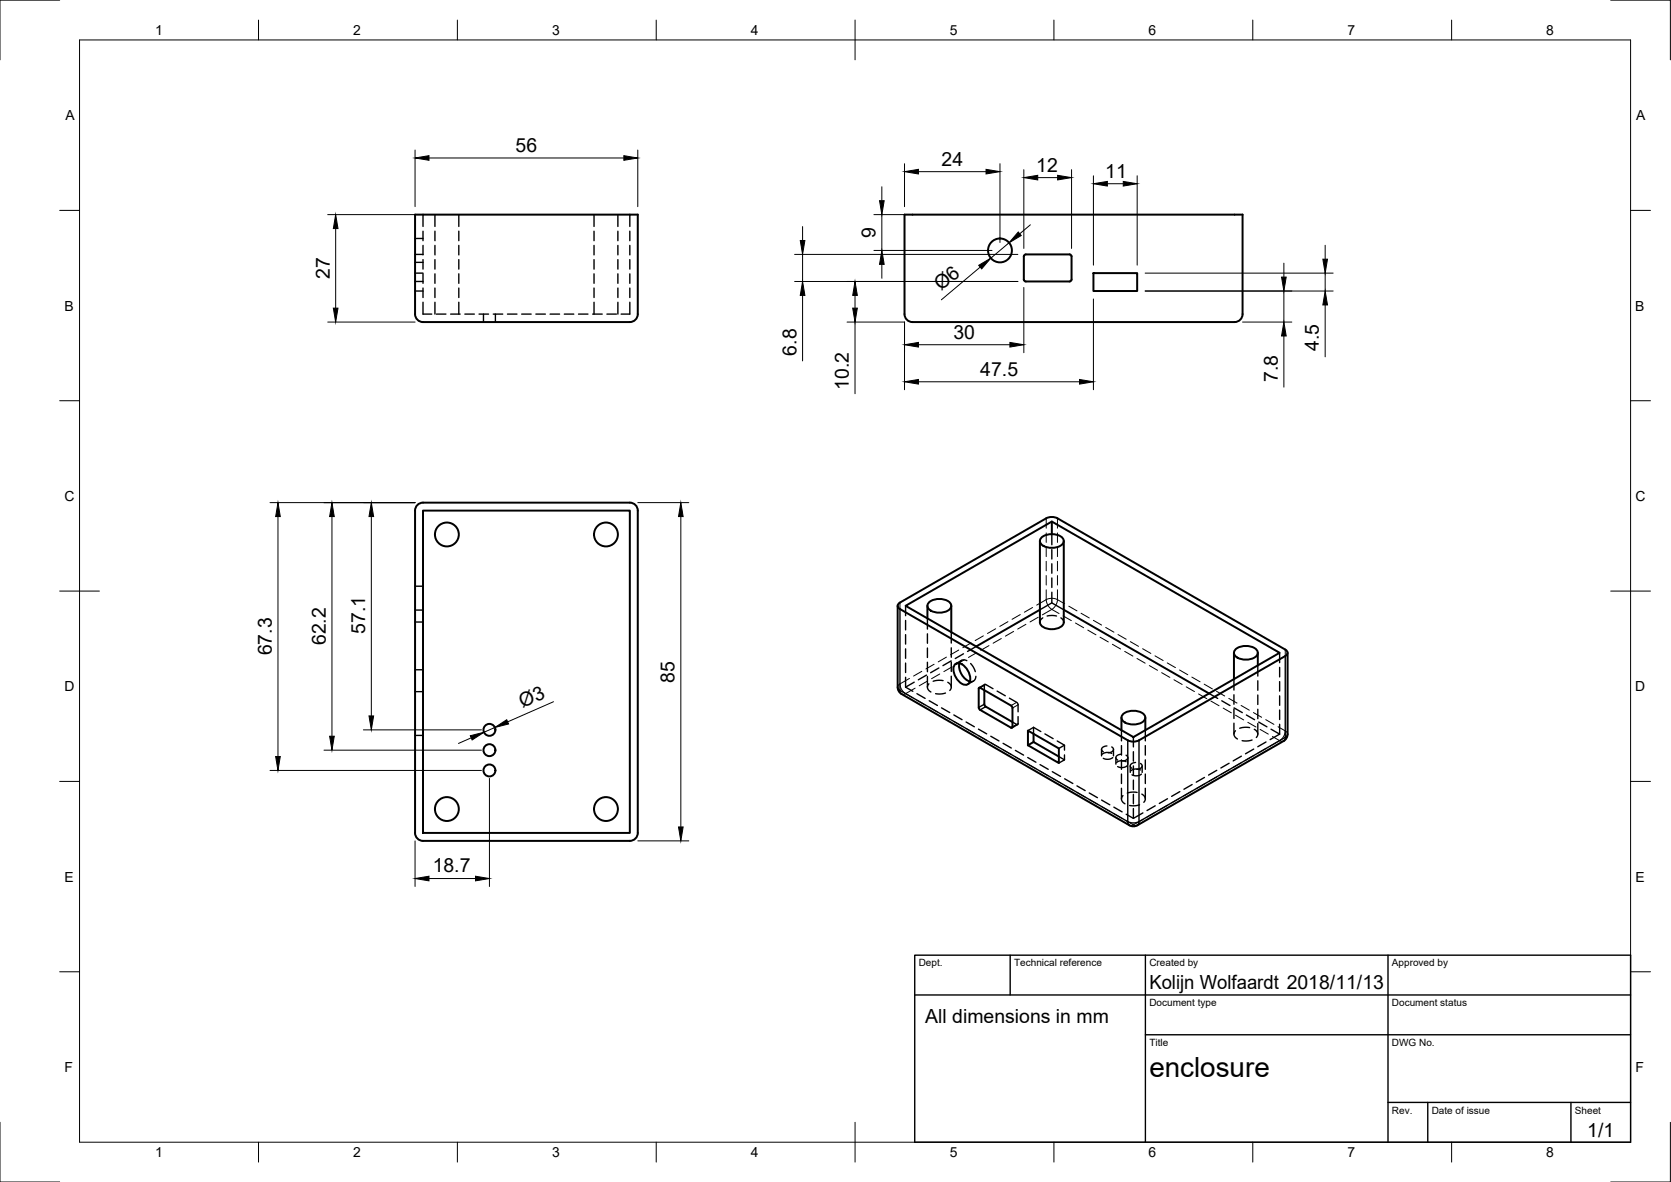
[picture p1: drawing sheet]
<svg xmlns="http://www.w3.org/2000/svg" width="420mm" height="297mm" viewBox="0 0 420 297" stroke-linecap="round" stroke-linejoin="round" font-family="sans-serif">
<!-- layer: Hidden -->
<g fill="none" stroke="#000" stroke-width=".35">
<path d="M104.4 59.9h2M106.4 53.9v3M106.4 58.1v2.4M109.4 53.9v3M109.4 58.1v2.4M115.4 53.9v3M115.4 58.1v2.4M149.4 53.9v3M149.4 58.1v2.4M155.4 53.9v3M155.4 58.1v2.4M158.4 53.9v3"/>
<path d="M158.4 58.1v2.4M104.4 65.9h2M104.4 68.6h2M104.4 73.1h2M104.4 63.9h2M104.4 70.7h2M106.4 76v2.9h2.2M106.4 61.7v2.4M106.4 65.2v2.4M106.4 68.8v2.4M106.4 72.4v2.4M109.4 61.7v2.4"/>
<path d="M109.4 65.2v2.4M109.4 68.8v2.4M109.4 72.4v2.4M109.4 76v2.9M109.7 78.9h2.4M113.3 78.9h2.4M115.4 61.7v2.4M115.4 65.2v2.4M115.4 68.8v2.4M115.4 72.4v2.4M115.4 76v2.9M116.9 78.9h2.4"/>
<path d="M120.5 78.9h2.3M121.6 78.9v2M124 78.9h2.4M124.6 78.9v2M127.6 78.9h2.4M131.2 78.9h2.4M134.7 78.9h2.4M138.3 78.9h2.4M141.9 78.9h2.4M145.5 78.9h2.3M149 78.9h2.4M149.4 61.7v2.4"/>
<path d="M149.4 65.2v2.4M149.4 68.8v2.4M149.4 72.4v2.4M149.4 76v2.9M152.6 78.9h2.4M155.4 61.7v2.4M155.4 65.2v2.4M155.4 68.8v2.4M155.4 72.4v2.4M155.4 76v2.9M158.4 61.7v2.4M158.4 65.2v2.4"/>
<path d="M158.4 68.8v2.4M158.4 72.4v2.4M158.4 76v2.9h-2.2M264.5 134.2v2.7M264.5 138.1v2.4M104.4 156.3h2M104.4 147.3h2M104.4 153.3h2M227.7 152.2v2.5M227.7 155.9v2.4M227.7 159.5v2.4M233.2 155.4v2.7"/>
<path d="M233.2 159.3v2.4M239.2 158.9v2.7M262.2 155.3l-.5 .5-.2 .6M263.3 154.8l1.2-.1 1.2 .1M264.5 148.8v2.7l-3 1.7M264.5 151.5l3 1.7M264.5 141.7v2.4M264.5 145.2v2.4M266.7 155.3l.6 .5 .2 .6M104.4 168.3h2M104.4 173.8h2M227.7 172.7l1.8 1"/>
<path d="M227.7 163.1v2.3M227.7 166.6v2.4M227.7 170.2v2.5M229.9 171.4l-2.2 1.3M230.5 174.3l2.1 1.2M233 169.7l-2.1 1.1M233.2 162.9v2.3M233.2 166.4v2.4M233.2 170v2.7M233.6 171.8l-.4 .6v.5l.3 .6 .6 .4M233.6 176.1l2.1 1.2M236.1 167.9l-2.1 1.2"/>
<path d="M236.7 177.9l2.1 1.2M237.1 171h-1.3l-1.2 .2M237.7 174.2l-1.2 .2-1.2-.1M238.3 171.5l.6 .4 .3 .5-.1 .6-.3 .5M239.2 166.1l-2.1 1.2M239.2 162.8v2.4M239.2 166.4v2.3M239.2 169.9v2.8M239.8 179.7l2.1 1.2M241.8 166l-1.4 .8M242.3 164.3l-2.1 1.2M243.1 166l-1.1-.1-.5 .2-.3 .6"/>
<path d="M244.1 166.7l.7 1 .4 1.1M244.8 171.2l-1.5 .8M245.4 170l-.5 1-.5 .3h-.5M245.5 162.5l-2.2 1.2M247.6 172l-1.4 .8M249.7 173.1l-2-1.1-.2 .2v1.2M250.7 173.7l2.1 1.2M253.8 175.5l2.1 1.3 .1 2.1M304 174.3l2.2 1.2M307.2 176.1l2.1 1.2M310.3 170.7v2.7M310.3 174.6v2.4"/>
<path d="M310.3 178.2v2.4M310.3 177.9l2.1 1.2M313.4 179.7l2.1 1.2M316.3 167.2v2.7M316.3 171.1v2.4M316.3 174.7v2.3M316.3 178.2v2.4M321.8 164.1v2.4M321.8 167.7v2.4M321.8 171.3v2.4M321.8 174.9v2.3M321.8 178.4v2.4"/>
<path d="M104.4 184.8h2M242.9 181.4l2.1 1.2M246 183.2l2.1 1.2M249.1 185l2.1 1.2M252.2 186.8l2.1 1.2M255.3 188.6l2.1 1.2M255.9 182.1l-1.4 .8M256 180.1l-.1 2h-.2l-1.1-.6M258.4 190.4l2.1 1.2M259.9 182.8v1.6M259.9 182.8l-1.4 .8M259.9 182.8l1.8 1"/>
<path d="M261.5 192.1l2.1 1.2M262.7 184.4l2.1 1.2M264.6 193.9l2.1 1.2M265.8 186.2l1.9 1.1v1.2M266.2 190.1l1.5 .8M267.7 190.9l-1.5 .9M267.7 187.3l-1.5 .8M267.7 189.7v1.2M267.7 195.7l2.1 1.2M270.8 197.5l2.1 1.2M273.9 199.3l2 1.2M277 188.3v1.7"/>
<path d="M278.3 187.5l-.7 .1-.5 .4-.1 .5 .4 .4M279.5 187.7l.4 .4v.5l-.5 .4-.8 .2M279.5 189.3l-1.2-.2-1.1 .4M279.8 190.4l-1.1 .4-1.3-.2M280 188.3v1.7M280.6 190.4v1.6M281.9 189.5l-.7 .2-.5 .4-.1 .5 .4 .4M282 183.5v2.7M282 187.4v2.4M282 190.9v2.4M282 194.5v2.4M282 198.1v2.7"/>
<path d="M282.4 199.9l-.4 .6v.5l.3 .6 .6 .4M283.1 189.8l.4 .4v.5l-.5 .4-.8 .2M283.1 191.4l-1.2-.2-1.1 .4M283.4 192.4l-1.1 .5-1.3-.3M283.6 190.4v1.6M284.2 192.5v1.6M285 185.2v2.5M285 188.9v2.4M285 192.5v2.4M285 196v2.4M285 199.6v2.4M285.5 191.6l-.8 .2-.4 .4-.1 .5 .4 .4"/>
<path d="M285.9 199.1h-1.3l-1.2 .2M286.7 193.5l-1.2-.2-1.1 .4M286.7 191.9l.4 .4v.4l-.5 .4-.8 .2M287 194.5l-1.1 .5-1.3-.3M287.1 199.6l.6 .4 .2 .5v.6l-.3 .5M287.2 192.5v1.6M288 183.5v2.7M288 187.4v2.4M288 190.9v2.4M288 194.5v2.4M288 198.1v2.7M296.7 198.9l-2.1 1.2"/>
<path d="M299.8 197.2l-2.1 1.1M302.8 195.4l-2 1.2M305.9 193.6l-2 1.2M309 191.8l-2 1.2M310.3 181.7v2.8M310.6 183.7l-.3 .5v.5l.3 .6 .5 .4M312.1 190l-2 1.2M314.2 182.9l-1.3-.1-1.2 .2M314.8 186l-1.2 .2-1.3-.1M315.2 188.2l-2 1.2M315.4 183.3l.5 .4 .3 .5v.6l-.3 .5M316.3 181.8v2.7"/>
<path d="M316.5 181.5l2.1 1.1M318.3 186.5l-2 1.2M319.6 183.2l2.2 1.3M321.8 184.5l-2.4 1.4M321.8 182v2.5M277 201.1l2 1.1M280.1 202.8l2 1.2M283.2 204.6l1.8 1.1M285 203.2v2.5l2.4-1.4M286.5 202.3l-1.2 .2-1.3-.1M290.5 202.5l-2.1 1.2M293.6 200.7l-2.1 1.2"/>
</g>
<!-- layer: Visible -->
<g fill="none" stroke="#000" stroke-width=".5">
<path d="M104.4 53.9h56v25a2 2 0 0 1-2 2h-52a2 2 0 0 1-2-2zM227.4 53.9h85v25a2 2 0 0 1-2 2h-81a2 2 0 0 1-2-2zM257.7 64h11.5l.2 .4v6.1l-.5 .2h-11.2l-.3-.5v-5.8zM274.9 68.6h11v4.5h-11zM104.9 126.9l.9-.5 .6-.1h52a2 2 0 0 1 2 2v81a2 2 0 0 1-2 2h-52a2 2 0 0 1-2-2v-81v-.5zM106.4 128.3h52v81h-52zM261.5 136v20.4a2.98 2.98 0 0 0 3.7 1.7 2.29 2.29 0 0 0 2.3-1.7v-20.4M261.9 135.1a4.1 4.1 0 0 1 5.5 .4 1.8 1.8 0 0 1-2 2.1l-1.3 .1a2.53 2.53 0 0 1-2.6-1.7zM264.5 131.1v3.1M225.7 152.2v20.5l.2 .8 .5 .7 58 33.4 .8 .1 .8-.3 36.7-21.2M225.9 151.7l37.2-21.4 .9-.3h1l.9 .3 57.3 32.9a.86 .86 0 0 1 .5 .9 .86 .86 0 0 1-.5 .8l-36.8 21.1-.9 .3h-1l-.9-.3-57.3-32.9a.83 .83 0 0 1-.4-1.4zM227.7 152.2l36.8-21.1 57.3 33-36.8 21.1z"/>
<path d="M233.2 152.2v3.2M233.6 151.4a4.1 4.1 0 0 1 5.5 .4 1.8 1.8 0 0 1-1.9 2.1l-1.3 .1a2.53 2.53 0 0 1-2.7-1.8zM239.2 152.2v6.7M261.5 153.2l-16 9.3M267.5 153.2l36.5 21.1M240 167.1a1.8 1.8 0 0 1 2.8 .6l.7 1.1a2.54 2.54 0 0 1-.2 3.2 2.75 2.75 0 0 1-3.1-2 3.2 3.2 0 0 1-.2-2.9zM241.2 166.7a4.3 4.3 0 0 0 2.7 4.6M246.4 172.8h-.1l-.2 .2v4.8l.2 .4 7.9 4.7 .3-.1 .1-4.9-.2-.4-8-4.7M247.5 173.4v3.6l.2 .4 6.9 4.1M282.4 179.5a4.1 4.1 0 0 1 5.5 .4 1.8 1.8 0 0 1-1.9 2.1l-1.3 .1a2.53 2.53 0 0 1-2.7-1.8zM310.3 164.1v6.6M310.7 163.2a4.1 4.1 0 0 1 5.5 .4 1.8 1.8 0 0 1-2 2.1l-1.3 .1a2.53 2.53 0 0 1-2.6-1.7z"/>
<path d="M316.3 164.1v3.1M323.8 164.1v20.4l-.2 .8-.9 .9M258.5 183.6l7.7 4.5v3.7l-7.7-4.5zM259.9 186.5l-1.4 .8M259.9 184.4v2.1M259.9 186.5l6.3 3.6M282 180.3v3.2M288 180.3v3.2"/>
<circle cx="251.4" cy="62.9" r="3"/>
<circle cx="112.4" cy="134.3" r="3"/>
<circle cx="152.4" cy="134.3" r="3"/>
<circle cx="123.1" cy="183.4" r="1.5"/>
<circle cx="123.1" cy="188.5" r="1.5"/>
<circle cx="123.1" cy="193.6" r="1.5"/>
<circle cx="112.4" cy="203.3" r="3"/>
<circle cx="152.4" cy="203.3" r="3"/>
</g>
<!-- layer: Hidden Narrow -->
<g fill="none" stroke="#000" stroke-width=".25">
<path d="M263.1 130.3v2.4M263.1 133.9v2.4M263.1 137.5v2.4M265.9 130.3v2.4M265.9 133.9v2.4M265.9 137.5v2.4M226.3 151.4v1.7M247.3 159.8l-2.1 1.2M250.4 158l-2.1 1.2M253.4 156.2l-2 1.2M254.9 158.7l-2.1 1.2M256.5 154.4l-2 1.2"/>
<path d="M258 156.9l-2.1 1.2M259.6 152.7l-2 1.2M261.1 155.1l-2.1 1.2M263.1 150.7l1-.3h1.2a.72 .72 0 0 1 .6 .6 .72 .72 0 0 1-.3 .7l-.6 1a.72 .72 0 0 1-.8 .3 .72 .72 0 0 1-.5-.6l-.5-.8zM263.1 141.1v2.4M263.1 144.6v2.4M263.1 148.2v2.5M263.1 150.7l-2.4 1.4M265.9 141.1v2.4M265.9 144.6v2.4M265.9 148.2v2.5l1.8 1M266.3 154.2l-1.8-1.1-2.4 1.4"/>
<path d="M267.3 154.8l2.1 1.2M268.7 152.3l2.1 1.2M270.4 156.6l2.1 1.2M271.8 154.1l2.1 1.2M273.5 158.3l2.1 1.2M274.9 155.9l2.1 1.2M278 157.7l2.1 1.2M281.1 159.5l2.1 1.1M226.3 171.9l.4 1.3 1 1.1 2.4-1.4M226.3 171.9l-.4 .3-.2 .5M226.7 174.4l.5 .1 .5-.2 1.8 1.1M228.7 170.5l-2.4 1.4"/>
<path d="M230.5 176l2.1 1.1M231.8 168.7l-2.1 1.2M233.2 171.2l-2.1 1.1M233.6 177.7l2.1 1.2M234.9 166.9l-2.1 1.2M236.3 169.4l-2.1 1.2M236.7 179.5l2.1 1.2M238 165.1l-2.1 1.2M239.4 167.6l-2.1 1.2M241.1 163.4l-2.1 1.1M242.5 165.8l-2.1 1.2M244.2 161.6l-2.1 1.2"/>
<path d="M245.6 164l-2.1 1.2M247.9 172l-1.5 .8M248.7 162.2l-2.1 1.2M251.8 160.5l-2.1 1.1M255.6 176.5l-1.4 .8M256 177.1l-1.4 .8M276.6 160.1l2.1 1.2M279.7 161.9l2.1 1.2M282.8 163.7l2.1 1.2M284.2 161.2l2.1 1.2M285.9 165.5l2.1 1.2M287.3 163l2.1 1.2"/>
<path d="M289 167.3l2 1.1M290.4 164.8l2.1 1.2M292.1 169l2 1.2M293.5 166.6l2.1 1.2M295.2 170.8l2 1.2M296.6 168.4l2.1 1.2M298.3 172.6l2 1.2M299.7 170.2l2 1.1M301.4 174.4l2 1.2M302.8 171.9l2 1.2M304.5 176.2l2 1.2M305.9 173.7l2 1.2"/>
<path d="M307.6 178l2 1.1M309 175.5l2 1.2M310.7 179.7l2 1.2M312.1 177.3l2 1.2M315.2 179.1l2 1.2M323.2 163.2v1.7M239.8 181.3l2.1 1.2M242.9 183.1l2.1 1.2M246 184.9l2.1 1.2M249.1 186.6l2.1 1.2M252.2 188.4l2.1 1.2M255.3 190.2l2.1 1.2"/>
<path d="M256 181.9l-1.4 .8M258.4 192l2.1 1.2M261.5 193.8l2.1 1.2M264.6 195.6l2.1 1.2M267.7 197.3l2.1 1.2M270.8 199.1l2.1 1.2M299.8 198.8l-2.1 1.2M302.8 197l-2 1.2M305.9 195.2l-2 1.2M309 193.4l-2 1.2M312.1 191.7l-2 1.2M313.7 181.5l2.1 1.2"/>
<path d="M315.2 189.9l-2 1.2M316.8 183.3l2.1 1.2M318.3 180.9l2 1.1M318.3 188.1l-2 1.2M319.9 185.1l1.9 1-2.4 1.4M321.4 182.6l1.8 1.1M323.2 183.7l.4 .4 .2 .4M323.2 183.7l-.3 1.2-.8 1a.24 .24 0 0 0-.3 .3 .24 .24 0 0 0 .4 .1l.5-.1M273.9 200.9l2 1.2M277 202.7l2 1.2M280.1 204.5l2 1.2M283.2 206.3l1.8 1"/>
<path d="M285 207.3l.5 .2 .5-.1M285 207.3l-.6 .2-.4-.1M287.4 205.9l-2.4 1.4M290.5 204.1l-2.1 1.2M293.6 202.4l-2.1 1.1M296.7 200.6l-2.1 1.2"/>
</g>
<!-- layer: Visible Narrow -->
<g fill="none" stroke="#000" stroke-width=".35">
<path d="M226.3 153.1v20.4M225.7 172.7l.2 .4 .4 .4M226.3 173.5l57.3 33M226.3 173.5l.1 .6 .3 .3M246.4 172.8l-.3 .2M247.5 177l-1.4 .8M247.9 177.6l-1.5 .8M323.2 164.9v20.4M254.6 182.7l-.4 .2M283.6 186v20.5M286.4 186v20.5M323.2 185.3l-36.8 21.2"/>
<path d="M323.2 185.3l-.1 .6-.4 .3M323.8 184.5l-.2 .4-.4 .4M283.6 206.5l1.4 .3 1.4-.3M283.6 206.5l.1 .5 .3 .4M286.4 206.5l-.1 .5-.3 .4"/>
</g>
<!-- layer: Border -->
<g fill="none" stroke="#000" stroke-width=".25">
<path d="M15 0h-15v15M20 10h390v277h-390zM65 5v5M115 5v5M165 5v5M215 5v10M265 5v5M315 5v5M365 5v5M405 0h15v15M15 52.9h5M410 52.9h5"/>
<path d="M15 100.7h5M410 100.7h5M15 148.5h10M405 148.5h10M15 196.4h5M410 196.4h5M15 244.2h5M410 244.2h5M0 282v15h15M65 287v5M115 287v5M165 287v5"/>
<path d="M215 282v10M265 287v5M315 287v5M365 287v5M420 282v15h-15"/>
</g>
<!-- layer: TitleBlock -->
<path d="M230 240h180v47h-180zM230 250h180M254 240v10M288 240v47M349 240v47M288 260h122M349 277h61M359 277v10M395 277v10" fill="none" stroke="#000" stroke-width=".35"/>
<!-- layer: Dimensions -->
<g fill="none" stroke="#000" stroke-width=".25">
<path d="M104.4 37.7v14.2M107.9 39.7h49M160.4 37.7v14.2M82.4 53.9h22M84.4 57.4v20M201.8 56.9v3.5M219.7 53.9h7.7M221.7 46.9v3.5M221.7 53.9v9M227.4 41.1v10.8M230.9 43.1h17M251.4 41.1v19.8"/>
<path d="M257.4 42.6v19.8M259.1 56.5l-2.7 2.2M260.9 44.6h5M269.4 42.6v19.8M274.9 44.2v22.4M278.4 46.2h4M285.9 44.2v22.4M199.8 70.7h56.1M199.8 63.9h56.1M201.8 63.9v6.8M201.8 74.2v16.5M215 74.2v3.2"/>
<path d="M219.7 62.9h29.7M221.7 66.4v3.5M246.5 67.1l-9.8 8.2M253.7 61l-4.6 3.9M257.4 72.2v16.4M274.9 75.1v22.8M287.9 73.1h47.3M287.9 68.6h47.3M322.8 66.1v3.5M322.8 73.1v7.8M333.2 61.6v3.5M333.2 68.6v4.5"/>
<path d="M333.2 76.6v13.1M82.4 80.9h22M213 80.9h14.4v17M215 80.9v18M230.9 86.6h23M230.9 95.9h40.5M312.4 80.9h12.4M322.8 84.4v12.9M67.9 126.3h36.5M69.9 129.8v60.3M83.5 129.8v55.2M93.4 129.8v50.1"/>
<path d="M160.4 126.3h12.8M171.2 129.8v78M139.2 176.3l-11.6 5.1M67.9 193.6h53.2M81.5 188.5h39.6M91.4 183.4h29.7M118.5 185.4l-3.2 1.4M123.1 195.6v27.2M124.4 182.8l-2.7 1.2M104.4 211.3v11.5M160.4 211.3h12.8M107.9 220.8h11.7"/>
</g>
<g fill="#000" stroke="#000" stroke-width=".25">
<path d="M104.4 39.7l3.5-.6v1.2zM156.9 39.1l3.5 .6-3.5 .6zM84.4 53.9l.6 3.5h-1.2zM221.2 50.4h1.1l-.6 3.5zM227.4 43.1l3.5-.5v1.1zM247.9 42.6l3.5 .5-3.5 .6zM256 58.3l.8 .9-3.1 1.8zM257.4 44.6l3.5-.5v1.1zM265.9 44.1l3.5 .5-3.5 .6zM274.9 46.2l3.5-.6v1.2zM282.4 45.6l3.5 .6-3.5 .6zM83.8 77.4h1.2l-.6 3.5z"/>
<path d="M201.2 60.4h1.2l-.6 3.5zM201.8 70.7l.6 3.5h-1.2zM215 70.7l.6 3.5h-1.2zM214.4 77.4h1.2l-.6 3.5zM221.7 62.9l.6 3.5h-1.1zM246.1 66.7l3-1.8-2.3 2.7zM322.2 69.6h1.2l-.6 3.5zM332.6 65.1h1.2l-.6 3.5zM333.2 73.1l.6 3.5h-1.2zM227.4 86.6l3.5-.5v1.1zM227.4 95.9l3.5-.5v1.1zM253.9 86.1l3.5 .5-3.5 .6z"/>
<path d="M271.4 95.4l3.5 .5-3.5 .6zM322.8 80.9l.6 3.5h-1.2zM69.9 126.3l.6 3.5h-1.2zM83.5 126.3l.5 3.5h-1.1zM93.4 126.3l.5 3.5h-1.1zM171.2 126.3l.6 3.5h-1.2zM92.8 179.9h1.1l-.5 3.5zM69.3 190.1h1.2l-.6 3.5zM82.9 185h1.1l-.5 3.5zM118.2 184.9l3.5-.9-3 2zM124.4 182.8l3-1.9 .5 1zM170.6 207.8h1.2l-.6 3.5z"/>
<path d="M104.4 220.8l3.5-.6v1.2zM119.6 220.2l3.5 .6-3.5 .6z"/>
</g>
<text font-size="7" x="289" y="270.5">enclosure</text>
<g font-size="4.9">
<text x="129.7" y="38.1">56</text>
<text x="236.8" y="41.6">24</text>
<text x="260.6" y="43.1">12</text>
<text x="277.9" y="44.7">11</text>
<text x="220.2" y="59.8" transform="rotate(-90 220.2 59.8)">9</text>
<text x="82.9" y="70.1" transform="rotate(-90 82.9 70.1)">27</text>
<text x="236.6" y="73.3" transform="rotate(-40 236.6 73.3)">Ø6</text>
<text x="200.2" y="89.4" transform="rotate(-90 200.2 89.4)">6.8</text>
<text x="239.7" y="85.1">30</text>
<text x="331.6" y="88.2" transform="rotate(-90 331.6 88.2)">4.5</text>
<text x="246.5" y="94.4">47.5</text>
<text x="213.4" y="98" transform="rotate(-90 213.4 98)">10.2</text>
<text x="321.3" y="96" transform="rotate(-90 321.3 96)">7.8</text>
<text x="91.8" y="159.3" transform="rotate(-90 91.8 159.3)">57.1</text>
<text x="68.3" y="164.7" transform="rotate(-90 68.3 164.7)">67.3</text>
<text x="81.9" y="162.1" transform="rotate(-90 81.9 162.1)">62.2</text>
<text x="169.6" y="171.5" transform="rotate(-90 169.6 171.5)">85</text>
<text x="131.4" y="178" transform="rotate(-24 131.4 178)">Ø3</text>
<text x="108.8" y="219.2">18.7</text>
<text x="289" y="248.5">Kolijn Wolfaardt 2018/11/13</text>
<text x="232.6" y="257">All dimensions in mm</text>
<text x="399.1" y="285.7">1/1</text>
</g>
<g font-size="3.5">
<text x="39" y="8.8">1</text>
<text x="88.8" y="8.8">2</text>
<text x="138.8" y="8.8">3</text>
<text x="188.7" y="8.8">4</text>
<text x="238.8" y="8.8">5</text>
<text x="288.7" y="8.8">6</text>
<text x="338.8" y="8.8">7</text>
<text x="388.8" y="8.8">8</text>
<text x="16.4" y="30.2">A</text>
<text x="411.4" y="30.2">A</text>
<text x="16.2" y="78">B</text>
<text x="411.2" y="78">B</text>
<text x="16.2" y="125.9">C</text>
<text x="411.2" y="125.9">C</text>
<text x="16.2" y="173.7">D</text>
<text x="411.2" y="173.7">D</text>
<text x="16.2" y="221.5">E</text>
<text x="411.2" y="221.5">E</text>
<text x="16.2" y="269.4">F</text>
<text x="411.2" y="269.4">F</text>
<text x="39" y="290.8">1</text>
<text x="88.8" y="290.8">2</text>
<text x="138.8" y="290.8">3</text>
<text x="188.7" y="290.8">4</text>
<text x="238.8" y="290.8">5</text>
<text x="288.7" y="290.8">6</text>
<text x="338.8" y="290.8">7</text>
<text x="388.8" y="290.8">8</text>
</g>
<g font-size="2.5">
<text x="231" y="242.8">Dept.</text>
<text x="255" y="242.8">Technical reference</text>
<text x="289" y="242.8">Created by</text>
<text x="350" y="242.8">Approved by</text>
<text x="289" y="252.8">Document type</text>
<text x="350" y="252.8">Document status</text>
<text x="289" y="262.8">Title</text>
<text x="350" y="262.8">DWG No.</text>
<text x="350" y="279.8">Rev.</text>
<text x="360" y="279.8">Date of issue</text>
<text x="396" y="279.8">Sheet</text>
</g>
</svg>
